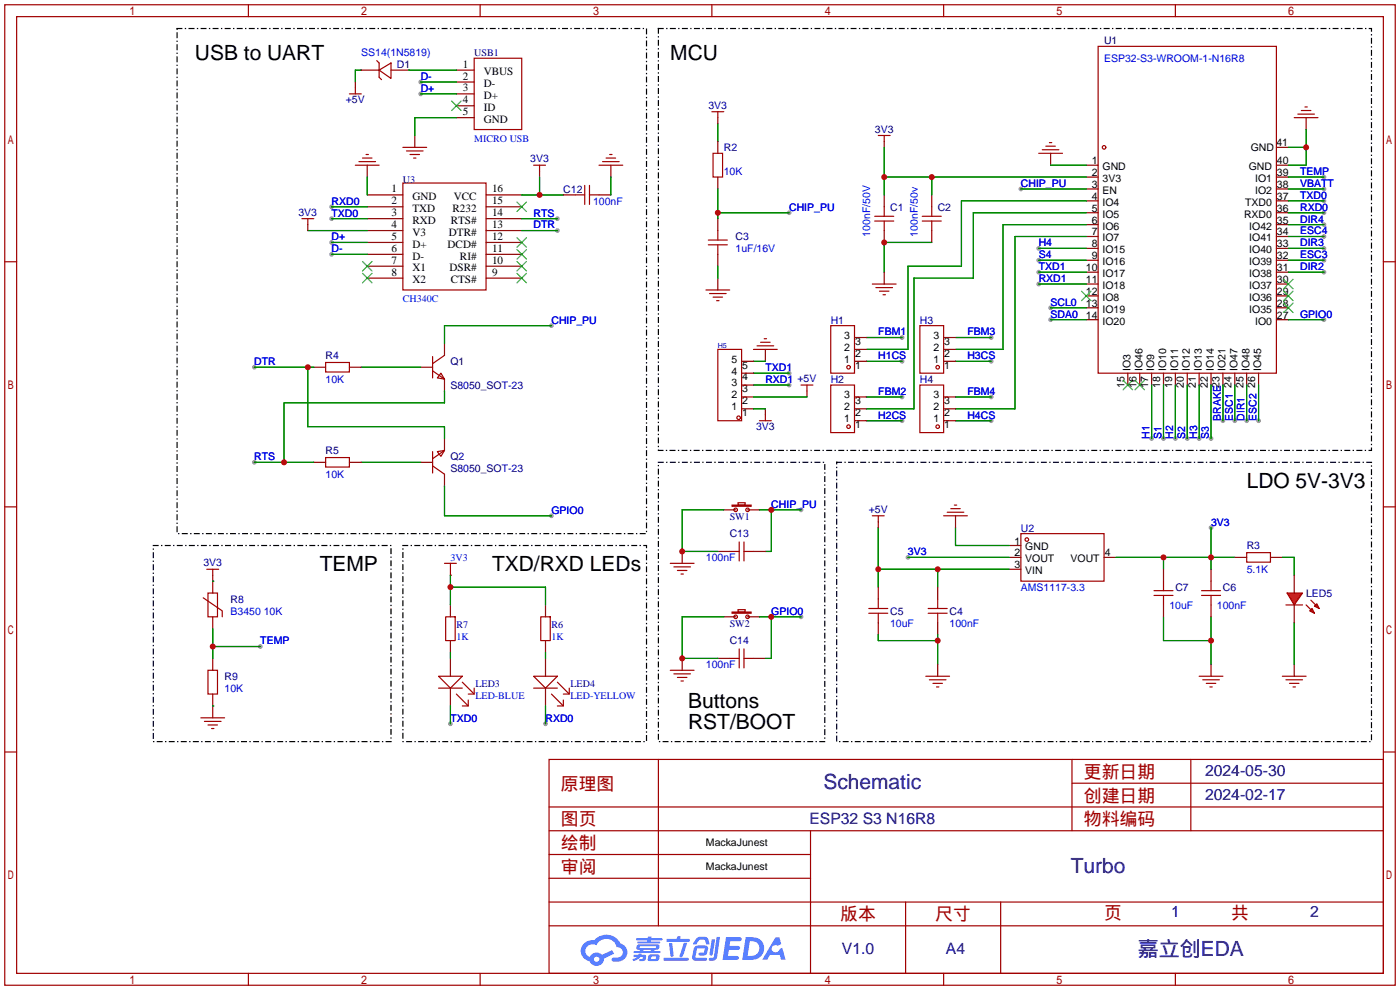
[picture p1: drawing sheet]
<svg xmlns="http://www.w3.org/2000/svg" width="299mm" height="212mm" viewBox="0 0 299 212" stroke-linecap="round" stroke-linejoin="round" font-family="sans-serif">
<g fill="#999">
<circle cx="218.2" cy="40.4" r=".51"/>
<circle cx="168.7" cy="45.5" r=".51"/>
<circle cx="194.1" cy="119.1" r=".51"/>
<circle cx="258.8" cy="112.8" r=".51"/>
<circle cx="89.9" cy="20.1" r=".51"/>
<circle cx="89.9" cy="17.5" r=".51"/>
<circle cx="70.9" cy="51.8" r=".51"/>
<circle cx="70.9" cy="54.4" r=".51"/>
<circle cx="283" cy="42.9" r=".51"/>
<circle cx="283" cy="45.5" r=".51"/>
<circle cx="70.9" cy="46.7" r=".51"/>
<circle cx="70.9" cy="44.2" r=".51"/>
<circle cx="119.1" cy="46.7" r=".51"/>
<circle cx="119.1" cy="49.3" r=".51"/>
<circle cx="54.4" cy="98.8" r=".51"/>
<circle cx="54.4" cy="78.5" r=".51"/>
<circle cx="117.9" cy="69.6" r=".51"/>
<circle cx="117.9" cy="110.2" r=".51"/>
<circle cx="283" cy="68.3" r=".51"/>
<circle cx="171.2" cy="109" r=".51"/>
<circle cx="171.2" cy="131.8" r=".51"/>
<circle cx="116.6" cy="154.7" r=".51"/>
<circle cx="96.3" cy="154.7" r=".51"/>
<circle cx="222" cy="53.1" r=".51"/>
<circle cx="222" cy="55.6" r=".51"/>
<circle cx="222" cy="58.2" r=".51"/>
<circle cx="222" cy="60.7" r=".51"/>
<circle cx="246.1" cy="93.7" r=".51"/>
<circle cx="248.7" cy="93.7" r=".51"/>
<circle cx="251.2" cy="93.7" r=".51"/>
<circle cx="253.7" cy="93.7" r=".51"/>
<circle cx="256.3" cy="93.7" r=".51"/>
<circle cx="55.6" cy="138.2" r=".51"/>
<circle cx="258.8" cy="93.7" r=".51"/>
<circle cx="283" cy="37.8" r=".51"/>
<circle cx="283" cy="58.2" r=".51"/>
<circle cx="283" cy="55.6" r=".51"/>
<circle cx="283" cy="53.1" r=".51"/>
<circle cx="283" cy="50.5" r=".51"/>
<circle cx="283" cy="48" r=".51"/>
<circle cx="224.5" cy="65.8" r=".51"/>
<circle cx="224.5" cy="68.3" r=".51"/>
<circle cx="283" cy="40.4" r=".51"/>
<circle cx="263.9" cy="89.9" r=".51"/>
<circle cx="266.4" cy="89.9" r=".51"/>
<circle cx="269" cy="89.9" r=".51"/>
<circle cx="192.8" cy="72.1" r=".51"/>
<circle cx="192.8" cy="84.8" r=".51"/>
<circle cx="211.8" cy="72.1" r=".51"/>
<circle cx="211.8" cy="84.8" r=".51"/>
<circle cx="211.8" cy="77.2" r=".51"/>
<circle cx="211.8" cy="89.9" r=".51"/>
<circle cx="192.8" cy="89.9" r=".51"/>
<circle cx="192.8" cy="77.2" r=".51"/>
<circle cx="168.7" cy="79.8" r=".51"/>
<circle cx="168.7" cy="82.3" r=".51"/>
<circle cx="261.4" cy="89.9" r=".51"/>
</g>
<g fill="none" stroke="#a10000" stroke-width=".25">
<path d="M1 1h297.2v209.6h-297.2zM3.6 3.6h292.1v204.4h-292.1zM53.1 1v2.6M75.9 18.8v1.3M101.3 12.4h10.2v15.3h-10.2zM102.6 1v2.6M152.1 1v2.6M201.7 1v2.6M234.7 9.9h38.1v69.9h-38.1zM251.2 1v2.6M74.7 20.1h2.5M75.9 35.3h5.1"/>
<path d="M76.7 34.5h3.6M77.5 33.8h2M78.2 33h.5M86.1 39.1h17.8v22.9h-17.8zM86.1 31.5h5.1M86.9 32.3h3.5M87.6 33h2.1M88.4 33.8h.5M114 35.3h2.6M115.3 35.3v1.3M125 39.6v4.1M126 39.6v4.1"/>
<path d="M128 35.3h5.1M128.8 34.5h3.5M129.5 33.8h2.1M130.3 33h.5M152.4 32.8h2v5h-2zM187.7 29h2.5M189 29v1.2M222 32.8h5.1M222.8 32h3.5M223.5 31.2h2.1M224.3 30.5h.5M276.6 25.1h5.1"/>
<path d="M277.4 24.4h3.5M278.1 23.6h2.1M278.9 22.9h.5M1 55.9h2.6M122.9 41.7h2.1M126 41.7h2M151.4 52.3h4M151.4 51.3h4M153.4 49.3v2M153.4 52.3v2.1M186.9 47.2h4.1M186.9 46.2h4.1"/>
<path d="M189 44.2v2M189 47.2v2.1M197.1 47.2h4.1M197.1 46.2h4.1M199.1 44.2v2M199.1 47.2v2.1M295.7 55.9h2.5M69.6 77.5h5.1v2h-5.1zM92.5 79.2l2.5 1.8M92.5 76.2v4.6M94.2 79.8l.8 1.2-1.5-.2zM95 75.9l-2.5 1.8"/>
<path d="M150.9 62h5.1M151.6 62.7h3.6M152.4 63.5h2M153.2 64.3h.5M186.4 60.7h5.1M187.2 61.5h3.6M188 62.2h2M188.7 63h.5M69.6 97.8h5.1v2h-5.1zM92.5 96.5v4.6M92.5 99.6l2.5 1.7M93.5 96.5l1.5-.2-.8 1.2z"/>
<path d="M95 96.3l-2.5 1.7M1 108.3h2.6M156 117.9h2M156.5 107.9h4v.3h-4zM157.7 107.4h1.6v.5h-1.6zM158 115.8v4.1M159 117.9h2M159 115.8v4.1M186.4 110.2h2.6M187.7 110.2v1.3M201.7 110.2h5.1M202.4 109.5h3.6"/>
<path d="M203.2 108.7h2M204 107.9h.5M218.2 114h17.8v10.2h-17.8zM266.4 118.1h5.1v2h-5.1zM295.7 108.3h2.5M95 120.4h2.5M95.2 131.8h2.1v5.1h-2.1zM96.3 120.4v2.5M115.6 131.8h2v5.1h-2zM143.3 120.4h5M144 121.2h3.6M144.8 121.9h2"/>
<path d="M145.5 122.7h.5M156.5 130.8h4v.3h-4zM157.7 130.3h1.6v.5h-1.6zM158 138.7v4M159 138.7v4M185.7 131.1h4M185.7 130h4M187.7 128v2M187.7 131.1v2M198.4 131.1h4M198.4 130h4M200.4 128v2"/>
<path d="M200.4 131.1v2M93.7 144.5h5.1l-2.5 2.6zM93.7 147.1h5.1M97.5 148.3l2.6 2.6M98.8 145.8l2.5 2.5M100.1 149.6v1.3h-1.3M101.3 147.1v1.2h-1.2M114 144.5h5.1l-2.5 2.6zM114 147.1h5.1M117.9 148.3l2.5 2.6M119.1 145.8l2.6 2.5M120.4 149.6v1.3h-1.3"/>
<path d="M121.7 147.1v1.2h-1.3M143.3 143.3h5M144 144h3.6M144.8 144.8h2M145.5 145.5h.5M156 140.7h2M159 140.7h2M197.9 144.5h5M198.6 145.3h3.6M199.4 146.1h2M200.2 146.8h.5M256.3 144.5h5.1"/>
<path d="M257 145.3h3.6M257.8 146.1h2M258.6 146.8h.5M274.1 144.5h5M274.8 145.3h3.6M275.6 146.1h2M276.4 146.8h.5M1 160.7h2.6M117.3 162.3h178.4v45.7h-178.4zM117.3 177.5h178.4M117.3 172.5h178.4M140.7 162.3v35.6"/>
<path d="M173.2 177.5v30.5M229.1 162.3v15.2M229.1 167.4h66.6M254.5 162.3v15.2M295.7 160.7h2.5M117.3 182.6h55.9M117.3 197.9h178.4M117.3 192.8h178.4M117.3 187.7h55.9M193.5 192.8v15.2M213.9 192.8v15.2M53.1 208v2.6"/>
<path d="M102.6 208v2.6M152.1 208v2.6M201.7 208v2.6M251.2 208v2.6"/>
<circle cx="236" cy="31.5" r=".38"/>
<circle cx="157.2" cy="109" r=".38"/>
<circle cx="159.8" cy="109" r=".38"/>
<circle cx="219.5" cy="115.3" r=".38"/>
<circle cx="157.2" cy="131.8" r=".38"/>
<circle cx="159.8" cy="131.8" r=".38"/>
</g>
<g fill="none" stroke="#870000" stroke-width=".25">
<path d="M75.9 17.5v1.3M97.5 15h3.8M97.5 17.5h3.8M78.5 35.3v2.5M88.6 29v2.5M97.5 20.1h3.8M97.5 22.6h3.8M97.5 25.1h3.8M115.3 36.6v1.2M130.6 35.3v2.5M153.4 30.2v2.6M153.4 37.8v2.6"/>
<path d="M189 30.2v1.3M224.5 32.8v2.5M232.2 35.3h2.5M232.2 37.8h2.5M272.8 35.3h2.5M272.8 37.8h2.5M272.8 31.5h2.5M279.1 25.1v2.6M78.5 41.7h7.6M78.5 44.2h7.6M78.5 46.7h7.6M78.5 49.3h7.6"/>
<path d="M78.5 51.8h7.6M78.5 54.4h7.6M78.5 56.9h7.6M78.5 59.4h7.6M103.9 41.7h7.6M103.9 44.2h7.6M103.9 46.7h7.6M103.9 49.3h7.6M103.9 51.8h7.6M103.9 54.4h7.6M103.9 56.9h7.6M103.9 59.4h7.6"/>
<path d="M120.4 41.7h2.5M128 41.7h2.6M153.4 46.7v2.6M153.4 54.4v2.5M153.4 59.4v2.6M189 41.7v2.5M189 49.3v2.5M189 58.2v2.5M199.1 41.7v2.5M199.1 49.3v2.5M232.2 40.4h2.5M232.2 42.9h2.5"/>
<path d="M232.2 45.5h2.5M232.2 48h2.5M232.2 50.5h2.5M232.2 53.1h2.5M232.2 55.6h2.5M232.2 58.2h2.5M272.8 40.4h2.5M272.8 42.9h2.5M272.8 45.5h2.5M272.8 48h2.5M272.8 50.5h2.5M272.8 53.1h2.5"/>
<path d="M272.8 55.6h2.5M272.8 58.2h2.5M67.1 78.5h2.5M74.7 78.5h2.5M89.9 78.5h2.6M95 73.4v2.5M232.2 60.7h2.5M232.2 63.2h2.5M232.2 65.8h2.5M232.2 68.3h2.5M241 79.8v2.5M243.6 79.8v2.5"/>
<path d="M246.1 79.8v2.5M248.7 79.8v2.5M251.2 79.8v2.5M253.7 79.8v2.5M256.3 79.8v2.5M258.8 79.8v2.5M261.4 79.8v2.5M263.9 79.8v2.5M266.4 79.8v2.5M269 79.8v2.5M272.8 60.7h2.5M272.8 63.2h2.5"/>
<path d="M272.8 65.8h2.5M272.8 68.3h2.5M67.1 98.8h2.5M74.7 98.8h2.5M89.9 98.8h2.6M95 81v2.6M95 93.7v2.6M95 101.3v2.6M145.8 117.9v2.5M153.4 117.9h2.6M154.7 109h2.5M159.8 109h2.5"/>
<path d="M161 117.9h2.6M187.7 111.5v1.3M204.2 110.2v2.6M215.6 116.6h2.6M215.6 119.1h2.6M236 119.1h2.5M263.9 119.1h2.5M271.5 119.1h2.6M96.3 122.9h.1M96.3 129.3v2.5M96.3 136.9v2.5M116.6 129.3v2.5"/>
<path d="M116.6 136.9v2.5M154.7 131.8h2.5M159.8 131.8h2.5M187.7 125.5v2.5M187.7 133.1v2.5M200.4 125.5v2.5M200.4 133.1v2.5M215.6 121.7h2.6M96.3 140.7v3.8M96.3 147.1v3.8M116.6 140.7v3.8M116.6 147.1v3.8"/>
<path d="M145.8 140.7v2.6M153.4 140.7h2.6M161 140.7h2.6M200.4 142v2.5M258.8 142v2.5M276.6 142v2.5"/>
</g>
<g fill="none" stroke="#3c3" stroke-width=".25">
<path d="M96.5 21.6l2.1 2M98.6 21.6l-2.1 2M77.5 55.9l2 2M77.5 58.4l2 2.1M79.5 55.9l-2 2M79.5 58.4l-2 2.1M110.5 58.4l2 2.1M110.5 55.9l2 2M110.5 53.3l2 2.1M110.5 50.8l2 2M110.5 43.2l2 2M112.5 58.4l-2 2.1"/>
<path d="M112.5 55.9l-2 2M112.5 53.3l-2 2.1M112.5 50.8l-2 2M112.5 43.2l-2 2M274.3 59.7l2.1 2M276.4 59.7l-2.1 2M231.1 62.2l2.1 2.1M233.2 62.2l-2.1 2.1M274.3 64.8l2.1 2M274.3 62.2l2.1 2.1M276.4 64.8l-2.1 2M276.4 62.2l-2.1 2.1"/>
<path d="M240 81.3l2.1 2M242.1 81.3l-2.1 2M242.6 81.3l2 2M244.6 81.3l-2 2"/>
</g>
<g fill="none" stroke="#008700" stroke-width=".25">
<path d="M77.2 15h-1.3v2.5M89.9 17.5h7.6M78.5 37.8v3.9M89.9 20.1h7.6M97.5 25.1h-8.9v3.9M115.3 37.8v3.9M130.6 37.8v3.9M153.4 26.4v3.8M224.5 35.3h7.7M275.3 31.5h3.8M279.1 27.7v7.6h-3.8M65.8 49.3h12.7"/>
<path d="M70.9 51.8h7.6M70.9 54.4h7.6M70.9 46.7h7.6M70.9 44.2h7.6M111.5 49.3h7.6M111.5 46.7h7.6M111.5 41.7h8.9M153.4 40.4v6.3M153.4 56.9v2.5M153.4 45.5h15.3M199.1 51.8h-10.1v6.4M218.2 40.4h14"/>
<path d="M275.3 45.5h7.7M275.3 42.9h7.7M54.4 78.5h12.7M65.8 78.5v12.7h29.2v2.5M77.2 78.5h12.7M117.9 69.6h-22.9v3.8M275.3 68.3h7.7M54.4 98.8h12.7M77.2 98.8h12.7M95 83.6v2.5h-34.3v12.7M95 103.9v6.3h22.9M154.7 109h-8.9v8.9h7.6"/>
<path d="M162.3 109h8.9M164.8 109v8.9h-1.2M187.7 112.8v12.7M194.1 119.1h21.5M204.2 112.8v3.8h11.4M238.5 119.1h25.4M248.7 119.1v2.6M258.8 112.8v8.9M274.1 119.1h2.5v3.8M96.3 122.9v6.4M96.3 139.4v1.3M96.3 125.5h20.3v3.8"/>
<path d="M116.6 139.4v1.3M154.7 131.8h-8.9v8.9h7.6M162.3 131.8h8.9M164.8 131.8v8.9h-1.2M187.7 135.6v1.3h12.7M187.7 121.7h27.9M200.4 121.7v3.8M200.4 135.6v6.4M248.7 131.8v5.1h10.1M258.8 131.8v10.2M276.6 133.1v8.9M96.3 150.9v3.8"/>
<path d="M116.6 150.9v3.8"/>
</g>
<path d="M37.8 6.1h100.4v107.9h-100.4zM140.7 6.1h152.4v90.2h-152.4zM140.7 98.8h35.6v59.7h-35.6zM178.8 98.8h114.3v59.7h-114.3zM86.1 116.6h52.1v41.9h-52.1z" fill="none" stroke="#000" stroke-width=".25" stroke-dasharray="1 .8 0 .8"/>
<g fill="#5487ff">
<path d="M155.2 200.3h2.6a.48 .48 0 0 1 .7 .4 .48 .48 0 0 1-.6 .4h-1.8l-.2 1.1h1.9a.43 .43 0 0 1 .4 .4 .43 .43 0 0 1-.5 .4h-1.9l-.2 1.3h1.7a.45 .45 0 0 1 .5 .2 .45 .45 0 0 1-.1 .6h-3.3z"/>
<path d="M165.7 200.3h.9l.4 1.5-.8 .3a.84 .84 0 0 0-1.2 .3 .84 .84 0 0 0 .4 1.1 .84 .84 0 0 0 1.1-.4l.1-.2 .6-.3 .7 2.5h-1l-.2-1h-2.1l-.6 1h-1.1z"/>
<path d="M152.1 200.8h.7l-.5 3.1a.36 .36 0 0 1-.3 .3 .36 .36 0 0 1-.4-.3z"/>
<path d="M153.2 200.2h.7l-.6 4.3a1.13 1.13 0 0 1-1.8 .6l.2-.4h.7l.2-.2z"/>
<path d="M148.9 200.6l.6-.4h1a.77 .77 0 0 1 .9 .5l.3 1-.2 .2h-.5l-.3-.9-.2-.2-1 .1-.7 1-.6-.1-.1-.2z"/>
<path d="M148.4 202.4l.6-.3h1.7a.81 .81 0 0 1 .7 .5 .81 .81 0 0 1-.2 .8 .81 .81 0 0 1-.9 .8h-.7a.32 .32 0 0 1-.3-.3 .32 .32 0 0 1 .4-.3h.7l.2-.9-1.6 .1-.4 1.8 2.2 .1a.32 .32 0 0 1 .3 .4 .32 .32 0 0 1-.4 .2h-2.2l-.5-.3-.1-.5z"/>
<path d="M141.9 204.7h5a.33 .33 0 0 1 .3 .3 .33 .33 0 0 1-.3 .3h-4.9l-.2-.1z"/>
<path d="M146.1 201.5h.8l-.7 2a.98 .98 0 0 1-.7 1.1l-.3-.3z"/>
<path d="M143 201.6h.7l.3 2.5a.34 .34 0 0 1-.3 .4 .34 .34 0 0 1-.4-.3z"/>
<path d="M142.5 200.7h2.1l.3-.6h.6l-.1 .6h1.7a.32 .32 0 0 1 .4 .3 .32 .32 0 0 1-.4 .3h-4.5l-.2-.2z"/>
<path d="M135.5 204.1h.9l.1-.3h.6v.3h.8a.82 .82 0 0 1-.5 1.3h-.8v-.4l.7-.1 .1-.3a.68 .68 0 0 0-1 .4l-1.1 .4-.1-.4 .9-.5h-.7z"/>
<path d="M136 200.5h2.4l.1-.3h.7v.3h2.2l.2 .3-.2 .2h-2.3v.2h1.8l.2 .3-.2 .1h-4.5l-.1-.4h2l.1-.2h-2.3l-.1-.2z"/>
<path d="M159.4 200.3l-.8 4.9h1.7a2.5 2.5 0 0 0 3-2.5 2.5 2.5 0 0 0-3.1-2.4zM160.3 201.1a1.61 1.61 0 0 1 2 1.5 1.61 1.61 0 0 1-1.8 1.7h-.7z"/>
<path d="M136.2 202a.55 .55 0 0 0-.2 .8 .55 .55 0 0 0 .7 .2l.1 .3h-1.3v.3l5.4 .1 .3-.2-.2-.2h-1.2l.2-.3a.7 .7 0 0 0 .8-.3 .7 .7 0 0 0 0-.8l-4.2-.1zM136.8 202.3l3.3-.1 .1 .1-.2 .3h-3.2zM137.5 203h1.7l-.2 .3h-1.4z"/>
<path d="M138.6 204.2a1.05 1.05 0 0 0 0 1.2 2.91 2.91 0 0 0 2.2-.2 .98 .98 0 0 0 0-1.2h-1.6zM139.2 204.5l.9-.1 .1 .4-.2 .2-.8-.1z"/>
<path d="M124.9 201.6a2.23 2.23 0 0 0-.7 2.3 2.23 2.23 0 0 0 1.8 1.6 1.58 1.58 0 0 0 1.8 .9 1.58 1.58 0 0 0 1.3-1.5l2.2-1.1-.5-.7-2.1 1a1.65 1.65 0 0 0-2.7 .4 1.45 1.45 0 0 1-.8-1.9 1.45 1.45 0 0 1 2-.7l.3 .1a2.3 2.3 0 0 1 2.3-1.3 2.3 2.3 0 0 1 2 1.7 1.12 1.12 0 0 1 1.3 1 1.12 1.12 0 0 1-1.1 1.2h-.7a.45 .45 0 0 0-.6 .4 .45 .45 0 0 0 .5 .5 2.21 2.21 0 0 0 2.2-.5 2.21 2.21 0 0 0 .5-2.3 2.13 2.13 0 0 0-1.3-1.1 3.3 3.3 0 0 0-5.6-.7l-1.1 .1zM127 205a.57 .57 0 0 1 1.1 0 .57 .57 0 0 1-1.1 0z"/>
</g>
<path d="M222 53.1h10.2M222 55.6h10.2M222 58.2h10.2M222 60.7h10.2M246.1 82.3v11.4M248.7 82.3v11.4M251.2 82.3v11.4M253.7 82.3v11.4M256.3 82.3v11.4" fill="none" stroke="#008700" stroke-width=".25"/>
<path d="M274.8 129.3h3.6" fill="none" stroke="#a10000" stroke-width=".25"/>
<g fill="#f00" stroke="#a10000" stroke-width=".25">
<path d="M275.1 126.7h3.3l-1.8 2.6z"/>
<path d="M280.9 129.5l.5-.5 .5 1z"/>
<path d="M279.9 130.6l.5-.6 .5 1.1z"/>
</g>
<g fill="none" stroke="#a10000" stroke-width=".25">
<path d="M80.5 13l.5 .5v3l.5 .5M81 15l2.6-1.5v3.3zM152.1 23.9h2.6M153.4 23.9v1.2M64.5 46.7h2.6M65.8 46.7v1.3M153.4 74.7h5.1v15.2h-5.1zM161 74.7h5.1M161.8 73.9h3.6M162.6 73.2h2M163.3 72.4h.5M177.5 69.6h5.1v10.2h-5.1z"/>
<path d="M196.6 69.6h5.1v10.2h-5.1zM162.3 89.9h2.5M163.6 88.6v1.3M171.2 82.3h2.5M172.5 82.3v1.3M177.5 82.3h5.1v10.2h-5.1zM196.6 82.3h5.1v10.2h-5.1zM43.4 127.8l4.1 2.8v1.2M44.2 121.7h2.5M44.4 126.7h2.1v5.1h-2.1zM45.5 121.7v1.2M246.6 127.3h4.1"/>
<path d="M246.6 126.2h4.1M248.7 124.2v2M248.7 127.3v2M256.8 127.3h4.1M256.8 126.2h4.1M258.8 124.2v2M258.8 127.3v2M279.1 129.3l1.1 1M280.2 128.3l1 1M42.9 153.4h5.1M43.7 154.2h3.5M44.4 143.3h2.1v5h-2.1z"/>
<path d="M44.4 154.9h2.1M45.2 155.7h.5"/>
<circle cx="181.4" cy="78.5" r=".38"/>
<circle cx="200.4" cy="78.5" r=".38"/>
<circle cx="157.9" cy="89.3" r=".38"/>
<circle cx="181.4" cy="91.2" r=".38"/>
<circle cx="200.4" cy="91.2" r=".38"/>
</g>
<g fill="none" stroke="#870000" stroke-width=".25">
<path d="M77.2 15h3.8M83.6 15h3.8M153.4 25.1v1.3M65.8 48v1.3M158.5 77.2h2.5M158.5 79.8h2.5M163.6 74.7v2.5M182.6 77.2h2.6M182.6 74.7h2.6M182.6 72.1h2.6M201.7 77.2h2.5M201.7 74.7h2.5"/>
<path d="M201.7 72.1h2.5M158.5 87.4h2.5M158.5 84.8h2.5M158.5 82.3h2.5M163.6 87.4v1.2M172.5 83.6v1.2M182.6 89.9h2.6M182.6 87.4h2.6M182.6 84.8h2.6M201.7 89.9h2.5M201.7 87.4h2.5M201.7 84.8h2.5"/>
<path d="M45.5 122.9v3.8M45.5 131.8v2.6M248.7 121.7v2.5M248.7 129.3v2.5M258.8 121.7v2.5M258.8 129.3v2.5M276.6 122.9v3.8M276.6 129.3v3.8M45.5 140.7v2.6M45.5 148.3v5.1"/>
</g>
<g fill="none" stroke="#008700" stroke-width=".25">
<path d="M87.4 15h10.1M189 37.8h43.2M189 31.5v10.2M199.1 37.8v3.9M275.3 37.8h7.7M232.2 50.5h-15.3v36.9h-12.7M232.2 48h-17.8v26.7h-10.2M232.2 42.9h-26.7v14h-11.4v17.8h-8.9M232.2 45.5h-24.2v13.9h-12.7v28h-10.1M275.3 58.2h7.7M275.3 55.6h7.7M275.3 53.1h7.7"/>
<path d="M275.3 50.5h7.7M275.3 48h7.7M275.3 40.4h7.7M161 77.2h2.6M161 79.8h7.7M185.2 72.1h7.6M185.2 77.2h7.6M204.2 72.1h7.6M204.2 77.2h7.6M224.5 65.8h7.7M224.5 68.3h7.7M161 84.8h11.5"/>
<path d="M161 87.4h2.6M161 82.3h7.7M185.2 84.8h7.6M185.2 89.9h7.6M204.2 84.8h7.6M204.2 89.9h7.6M258.8 82.3v11.4M261.4 82.3v7.6M263.9 82.3v7.6M266.4 82.3v7.6M269 82.3v7.6M45.5 124.2h.1"/>
<path d="M45.5 138.2h10.1M45.5 134.4v6.3M45.5 150.9h.1"/>
</g>
<path d="M32.8 116.6h50.8v41.9h-50.8z" fill="none" stroke="#000" stroke-width=".25" stroke-dasharray="1 .8 0 .8"/>
<g fill="#c00">
<circle cx="279.1" cy="31.5" r=".63"/>
<circle cx="189" cy="51.8" r=".63"/>
<circle cx="153.4" cy="45.5" r=".63"/>
<circle cx="187.7" cy="121.7" r=".63"/>
<circle cx="200.4" cy="121.7" r=".63"/>
<circle cx="258.8" cy="119.1" r=".63"/>
<circle cx="248.7" cy="119.1" r=".63"/>
<circle cx="258.8" cy="136.9" r=".63"/>
<circle cx="200.4" cy="136.9" r=".63"/>
<circle cx="115.3" cy="41.7" r=".63"/>
<circle cx="60.7" cy="98.8" r=".63"/>
<circle cx="65.8" cy="78.5" r=".63"/>
<circle cx="164.8" cy="109" r=".63"/>
<circle cx="145.8" cy="117.9" r=".63"/>
<circle cx="164.8" cy="131.8" r=".63"/>
<circle cx="145.8" cy="140.7" r=".63"/>
<circle cx="96.3" cy="125.5" r=".63"/>
<circle cx="45.5" cy="138.2" r=".63"/>
<circle cx="189" cy="37.8" r=".63"/>
<circle cx="199.1" cy="37.8" r=".63"/>
</g>
<g font-size="4.5">
<text x="41.7" y="12.8">USB to UART</text>
<text x="143.3" y="12.8">MCU</text>
<text x="266.4" y="104.3">LDO 5V-3V3</text>
<text x="68.3" y="122">TEMP</text>
<text x="105.2" y="122">TXD/RXD LEDs</text>
<text x="147.1" y="151.2">Buttons</text>
<text x="147.1" y="155.7">RST/BOOT</text>
</g>
<g font-size="4.5" fill="#000080">
<text x="176" y="168.7">Schematic</text>
<text x="228.8" y="186.5">Turbo</text>
<text x="243.2" y="204.3">嘉立创EDA</text>
</g>
<g font-size="3.8" fill="#a00000">
<text x="231.6" y="166.2">更新日期</text>
<text x="119.9" y="168.8">原理图</text>
<text x="231.6" y="171.3">创建日期</text>
<text x="119.9" y="176.4">图页</text>
<text x="231.6" y="176.4">物料编码</text>
<text x="119.9" y="181.5">绘制</text>
<text x="119.9" y="186.6">审阅</text>
<text x="179.6" y="196.7">版本</text>
<text x="199.9" y="196.7">尺寸</text>
<text x="236" y="196.5">页</text>
<text x="263.1" y="196.5">共</text>
</g>
<g font-size="3.4" fill="#000080">
<text x="257.6" y="165.9">2024-05-30</text>
<text x="257.6" y="170.9">2024-02-17</text>
<text x="173" y="176">ESP32 S3 N16R8</text>
<text x="250.3" y="196.1">1</text>
<text x="280" y="196.1">2</text>
<text x="179.9" y="204">V1.0</text>
<text x="202.2" y="204">A4</text>
</g>
<g font-size="2.4">
<text x="98.9" y="14.5">1</text>
<text x="98.9" y="17">2</text>
<text x="103.4" y="16.1">VBUS</text>
<text x="98.9" y="19.5">3</text>
<text x="98.9" y="22.1">4</text>
<text x="103.4" y="18.6">D-</text>
<text x="103.4" y="21.2">D+</text>
<text x="103.4" y="23.7">ID</text>
<text x="98.9" y="24.6">5</text>
<text x="103.4" y="26.3">GND</text>
<text x="83.6" y="41.1">1</text>
<text x="105.2" y="41.1">16</text>
<text x="83.6" y="43.7">2</text>
<text x="83.6" y="46.2">3</text>
<text x="88.1" y="42.8">GND</text>
<text x="88.1" y="45.3">TXD</text>
<text x="88.1" y="47.9">RXD</text>
<text x="96.3" y="47.9">RTS#</text>
<text x="96.7" y="45.3">R232</text>
<text x="97" y="42.8">VCC</text>
<text x="105.2" y="46.2">14</text>
<text x="105.2" y="43.7">15</text>
<text x="83.6" y="48.7">4</text>
<text x="83.6" y="51.3">5</text>
<text x="83.6" y="53.8">6</text>
<text x="88.1" y="50.4">V3</text>
<text x="88.1" y="52.9">D+</text>
<text x="95.7" y="52.9">DCD#</text>
<text x="95.9" y="50.4">DTR#</text>
<text x="105.2" y="53.8">11</text>
<text x="105.2" y="51.3">12</text>
<text x="105.2" y="48.7">13</text>
<text x="83.6" y="56.4">7</text>
<text x="83.6" y="58.9">8</text>
<text x="88.1" y="55.5">D-</text>
<text x="88.1" y="58">X1</text>
<text x="96.1" y="58">DSR#</text>
<text x="98.3" y="55.5">RI#</text>
<text x="105.2" y="58.9">9</text>
<text x="105.2" y="56.4">10</text>
<text x="88.1" y="60.6">X2</text>
<text x="96.3" y="60.6">CTS#</text>
</g>
<g font-size="2.2" fill="#00f">
<text x="77.2" y="12">SS14(1N5819)</text>
<text x="89.9" y="17.1">D-</text>
<text x="236" y="13.3">ESP32-S3-WROOM-1-N16R8</text>
<text x="89.9" y="19.6">D+</text>
<text x="154.7" y="37.4">10K</text>
<text x="218.2" y="39.9">CHIP_PU</text>
<text x="277.9" y="37.4">TEMP</text>
<text x="277.9" y="39.9">VBATT</text>
<text x="70.9" y="46.3">TXD0</text>
<text x="70.9" y="43.7">RXD0</text>
<text x="114" y="46.3">RTS</text>
<text x="126.7" y="43.7">100nF</text>
<text x="168.7" y="45">CHIP_PU</text>
<text x="277.9" y="42.5">TXD0</text>
<text x="277.9" y="45">RXD0</text>
<text x="277.9" y="47.6">DIR4</text>
<text x="70.9" y="51.4">D+</text>
<text x="70.9" y="53.9">D-</text>
<text x="114" y="48.8">DTR</text>
<text x="157.2" y="53.9">1uF/16V</text>
<text x="186" y="50.5" transform="rotate(-90 186 50.5)">100nF/50V</text>
<text x="196.1" y="50.5" transform="rotate(-90 196.1 50.5)">100nF/50v</text>
<text x="222" y="52.6">H4</text>
<text x="277.9" y="52.6">DIR3</text>
<text x="277.9" y="50.1">ESC4</text>
<text x="222" y="55.2">S4</text>
<text x="222" y="57.7">TXD1</text>
<text x="277.9" y="57.7">DIR2</text>
<text x="277.9" y="55.2">ESC3</text>
<text x="222" y="60.3">RXD1</text>
<text x="224.5" y="65.3">SCL0</text>
<text x="117.9" y="69.1">CHIP_PU</text>
<text x="187.7" y="71.7">FBM1</text>
<text x="206.8" y="71.7">FBM3</text>
<text x="224.5" y="67.9">SDA0</text>
<text x="277.9" y="67.9">GPIO0</text>
<text x="187.7" y="76.8">H1CS</text>
<text x="206.8" y="76.8">H3CS</text>
<text x="54.4" y="78">DTR</text>
<text x="69.6" y="81.8">10K</text>
<text x="163.6" y="79.3">TXD1</text>
<text x="163.6" y="81.8">RXD1 +5V</text>
<text x="187.7" y="84.4">FBM2</text>
<text x="187.7" y="89.5">H2CS</text>
<text x="206.8" y="84.4">FBM4</text>
<text x="206.8" y="89.5">H4CS</text>
<text x="260.9" y="89.9" transform="rotate(-90 260.9 89.9)">BRAKE23</text>
<text x="263.5" y="89.9" transform="rotate(-90 263.5 89.9)">ESC1</text>
<text x="266" y="89.9" transform="rotate(-90 266 89.9)">DIR1</text>
<text x="268.5" y="89.9" transform="rotate(-90 268.5 89.9)">ESC2</text>
<text x="245.7" y="93.7" transform="rotate(-90 245.7 93.7)">H1</text>
<text x="248.2" y="93.7" transform="rotate(-90 248.2 93.7)">S1</text>
<text x="250.8" y="93.7" transform="rotate(-90 250.8 93.7)">H2</text>
<text x="253.3" y="93.7" transform="rotate(-90 253.3 93.7)">S2</text>
<text x="255.8" y="93.7" transform="rotate(-90 255.8 93.7)">H3</text>
<text x="258.4" y="93.7" transform="rotate(-90 258.4 93.7)">S3</text>
<text x="54.4" y="98.4">RTS</text>
<text x="69.6" y="102.2">10K</text>
<text x="117.9" y="109.8">GPIO0</text>
<text x="164.8" y="108.5">CHIP_PU</text>
<text x="258.8" y="112.3">3V3</text>
<text x="150.9" y="119.9">100nF</text>
<text x="194.1" y="118.7">3V3</text>
<text x="266.4" y="122.5">5.1K</text>
<text x="49.3" y="131.4">B3450 10K</text>
<text x="164.8" y="131.4">GPIO0</text>
<text x="218.2" y="126.3">AMS1117-3.3</text>
<text x="249.9" y="130.1">10uF</text>
<text x="260.1" y="130.1">100nF</text>
<text x="55.6" y="137.7">TEMP</text>
<text x="190.2" y="133.9">10uF</text>
<text x="202.9" y="133.9">100nF</text>
<text x="150.9" y="142.8">100nF</text>
<text x="48" y="147.9">10K</text>
<text x="96.3" y="154.2">TXD0</text>
<text x="116.6" y="154.2">RXD0</text>
</g>
<g font-size="2.2" fill="#000080">
<text x="236" y="9.5">U1</text>
<text x="84.8" y="14.5">D1</text>
<text x="73.9" y="22">+5V</text>
<text x="151.4" y="23.3">3V3</text>
<text x="187" y="28.4">3V3</text>
<text x="113.3" y="34.7">3V3</text>
<text x="154.7" y="32.3">R2</text>
<text x="120.4" y="41.2">C12</text>
<text x="63.8" y="46.1">3V3</text>
<text x="190.2" y="45">C1</text>
<text x="200.4" y="45">C2</text>
<text x="157.2" y="51.4">C3</text>
<text x="177.5" y="69.1">H1</text>
<text x="196.6" y="69.1">H3</text>
<text x="69.6" y="76.8">R4</text>
<text x="96.3" y="78">Q1</text>
<text x="96.3" y="83.1">S8050_SOT-23</text>
<text x="177.5" y="81.8">H2</text>
<text x="196.6" y="81.8">H4</text>
<text x="161.6" y="91.9">3V3</text>
<text x="69.6" y="97.1">R5</text>
<text x="96.3" y="98.4">Q2</text>
<text x="96.3" y="100.9">S8050_SOT-23</text>
<text x="185.7" y="109.6">+5V</text>
<text x="218.2" y="113.6">U2</text>
<text x="156" y="114.9">C13</text>
<text x="266.4" y="117.4">R3</text>
<text x="43.5" y="121.1">3V3</text>
<text x="49.3" y="128.8">R8</text>
<text x="190.2" y="131.4">C5</text>
<text x="202.9" y="131.4">C4</text>
<text x="251.2" y="126.3">C7</text>
<text x="261.4" y="126.3">C6</text>
<text x="279.1" y="127.6">LED5</text>
<text x="156" y="137.7">C14</text>
<text x="48" y="145.3">R9</text>
</g>
<g font-size="2.2">
<text x="233.3" y="35.1">1</text>
<text x="267.3" y="32.3">GND</text>
<text x="272.8" y="31.3">41</text>
<text x="272.9" y="35.1">40</text>
<text x="233.3" y="37.6">2</text>
<text x="233.3" y="40.2">3</text>
<text x="235.6" y="36.4">GND</text>
<text x="235.6" y="38.9">3V3</text>
<text x="235.6" y="41.4">EN</text>
<text x="266.9" y="36.4">GND</text>
<text x="268.2" y="41.4">IO2</text>
<text x="268.2" y="38.9">IO1</text>
<text x="272.9" y="40.2">38</text>
<text x="272.9" y="37.6">39</text>
<text x="233.3" y="42.7">4</text>
<text x="233.3" y="45.3">5</text>
<text x="233.3" y="47.8">6</text>
<text x="235.6" y="44">IO4</text>
<text x="235.6" y="46.5">IO5</text>
<text x="265.9" y="46.5">RXD0</text>
<text x="266.1" y="44">TXD0</text>
<text x="272.9" y="47.8">35</text>
<text x="272.9" y="45.3">36</text>
<text x="272.9" y="42.7">37</text>
<text x="233.3" y="50.3">7</text>
<text x="233.3" y="52.9">8</text>
<text x="235.6" y="49.1">IO6</text>
<text x="235.6" y="51.6">IO7</text>
<text x="267" y="51.6">IO41</text>
<text x="267" y="49.1">IO42</text>
<text x="272.9" y="52.9">33</text>
<text x="272.9" y="50.3">34</text>
<text x="232.1" y="58">10</text>
<text x="233.3" y="55.4">9</text>
<text x="235.6" y="54.1">IO15</text>
<text x="235.6" y="56.7">IO16</text>
<text x="235.6" y="59.2">IO17</text>
<text x="267" y="59.2">IO38</text>
<text x="267" y="56.7">IO39</text>
<text x="267" y="54.1">IO40</text>
<text x="272.9" y="58">31</text>
<text x="272.9" y="55.4">32</text>
<text x="232.1" y="60.5">11</text>
<text x="232.1" y="63">12</text>
<text x="232.1" y="65.6">13</text>
<text x="235.6" y="61.8">IO18</text>
<text x="235.6" y="64.3">IO8</text>
<text x="267" y="64.3">IO36</text>
<text x="267" y="61.8">IO37</text>
<text x="272.9" y="65.6">28</text>
<text x="272.9" y="63">29</text>
<text x="272.9" y="60.5">30</text>
<text x="232.1" y="68.1">14</text>
<text x="235.6" y="66.8">IO19</text>
<text x="235.6" y="69.4">IO20</text>
<text x="267" y="66.8">IO35</text>
<text x="268.2" y="69.4">IO0</text>
<text x="272.9" y="68.1">27</text>
<text x="156.3" y="77.5">5</text>
<text x="180.4" y="77.5">1</text>
<text x="180.4" y="75">2</text>
<text x="180.4" y="72.4">3</text>
<text x="182.8" y="76.2">2</text>
<text x="182.8" y="73.7">3</text>
<text x="199.5" y="77.5">1</text>
<text x="199.5" y="75">2</text>
<text x="199.5" y="72.4">3</text>
<text x="201.8" y="76.2">2</text>
<text x="201.8" y="73.7">3</text>
<text x="156.3" y="82.6">3</text>
<text x="156.3" y="80">4</text>
<text x="158.6" y="83.9">3</text>
<text x="158.6" y="81.3">4</text>
<text x="158.6" y="78.8">5</text>
<text x="182.8" y="78.8">1</text>
<text x="201.8" y="78.8">1</text>
<text x="240.3" y="82.9" transform="rotate(-90 240.3 82.9)">15</text>
<text x="241.6" y="79.3" transform="rotate(-90 241.6 79.3)">IO3</text>
<text x="242.9" y="82.9" transform="rotate(-90 242.9 82.9)">16</text>
<text x="244.2" y="79.3" transform="rotate(-90 244.2 79.3)">IO46</text>
<text x="245.4" y="82.9" transform="rotate(-90 245.4 82.9)">17</text>
<text x="246.7" y="79.3" transform="rotate(-90 246.7 79.3)">IO9</text>
<text x="248" y="82.9" transform="rotate(-90 248 82.9)">18</text>
<text x="249.2" y="79.3" transform="rotate(-90 249.2 79.3)">IO10</text>
<text x="250.5" y="82.9" transform="rotate(-90 250.5 82.9)">19</text>
<text x="251.8" y="79.3" transform="rotate(-90 251.8 79.3)">IO11</text>
<text x="253" y="82.9" transform="rotate(-90 253 82.9)">20</text>
<text x="254.3" y="79.3" transform="rotate(-90 254.3 79.3)">IO12</text>
<text x="255.6" y="82.9" transform="rotate(-90 255.6 82.9)">21</text>
<text x="256.9" y="79.3" transform="rotate(-90 256.9 79.3)">IO13</text>
<text x="258.1" y="82.9" transform="rotate(-90 258.1 82.9)">22</text>
<text x="259.4" y="79.3" transform="rotate(-90 259.4 79.3)">IO14</text>
<text x="261.9" y="79.3" transform="rotate(-90 261.9 79.3)">IO21</text>
<text x="263.2" y="82.9" transform="rotate(-90 263.2 82.9)">24</text>
<text x="264.5" y="79.3" transform="rotate(-90 264.5 79.3)">IO47</text>
<text x="265.7" y="82.9" transform="rotate(-90 265.7 82.9)">25</text>
<text x="267" y="79.3" transform="rotate(-90 267 79.3)">IO48</text>
<text x="268.3" y="82.9" transform="rotate(-90 268.3 82.9)">26</text>
<text x="269.6" y="79.3" transform="rotate(-90 269.6 79.3)">IO45</text>
<text x="156.3" y="87.7">1</text>
<text x="156.3" y="85.1">2</text>
<text x="158.6" y="88.9">1</text>
<text x="158.6" y="86.4">2</text>
<text x="180.4" y="87.7">2</text>
<text x="180.4" y="85.1">3</text>
<text x="182.8" y="88.9">2</text>
<text x="182.8" y="86.4">3</text>
<text x="199.5" y="87.7">2</text>
<text x="199.5" y="85.1">3</text>
<text x="201.8" y="88.9">2</text>
<text x="201.8" y="86.4">3</text>
<text x="180.4" y="90.2">1</text>
<text x="182.8" y="91.5">1</text>
<text x="199.5" y="90.2">1</text>
<text x="201.8" y="91.5">1</text>
<text x="216.8" y="116.4">1</text>
<text x="216.8" y="118.9">2</text>
<text x="219.1" y="117.6">GND</text>
<text x="236.1" y="118.9">4</text>
<text x="216.8" y="121.5">3</text>
<text x="219.1" y="120.2">VOUT</text>
<text x="219.1" y="122.7">VIN</text>
<text x="228.8" y="120.2">VOUT</text>
<text x="150.9" y="180.9">MackaJunest</text>
<text x="150.9" y="186">MackaJunest</text>
</g>
<g font-size="2.1" fill="#000080">
<text x="101.3" y="12">USB1</text>
<text x="86.1" y="39.1">U3</text>
<text x="156" y="111.1">SW1</text>
<text x="97.5" y="134.1">R7</text>
<text x="117.9" y="134.1">R6</text>
<text x="156" y="133.9">SW2</text>
<text x="101.6" y="146.8">LED3</text>
<text x="121.9" y="146.8">LED4</text>
</g>
<g font-size="2.1" fill="#00f">
<text x="101.3" y="30.3">MICRO USB</text>
<text x="86.1" y="64.5">CH340C</text>
<text x="96.3" y="120">3V3</text>
<text x="97.5" y="136.7">1K</text>
<text x="117.9" y="136.7">1K</text>
<text x="101.6" y="149.4">LED-BLUE</text>
<text x="121.9" y="149.4">LED-YELLOW</text>
</g>
<text font-size="1.5" fill="#000080" x="153.4" y="74.4">H5</text>
</svg>
